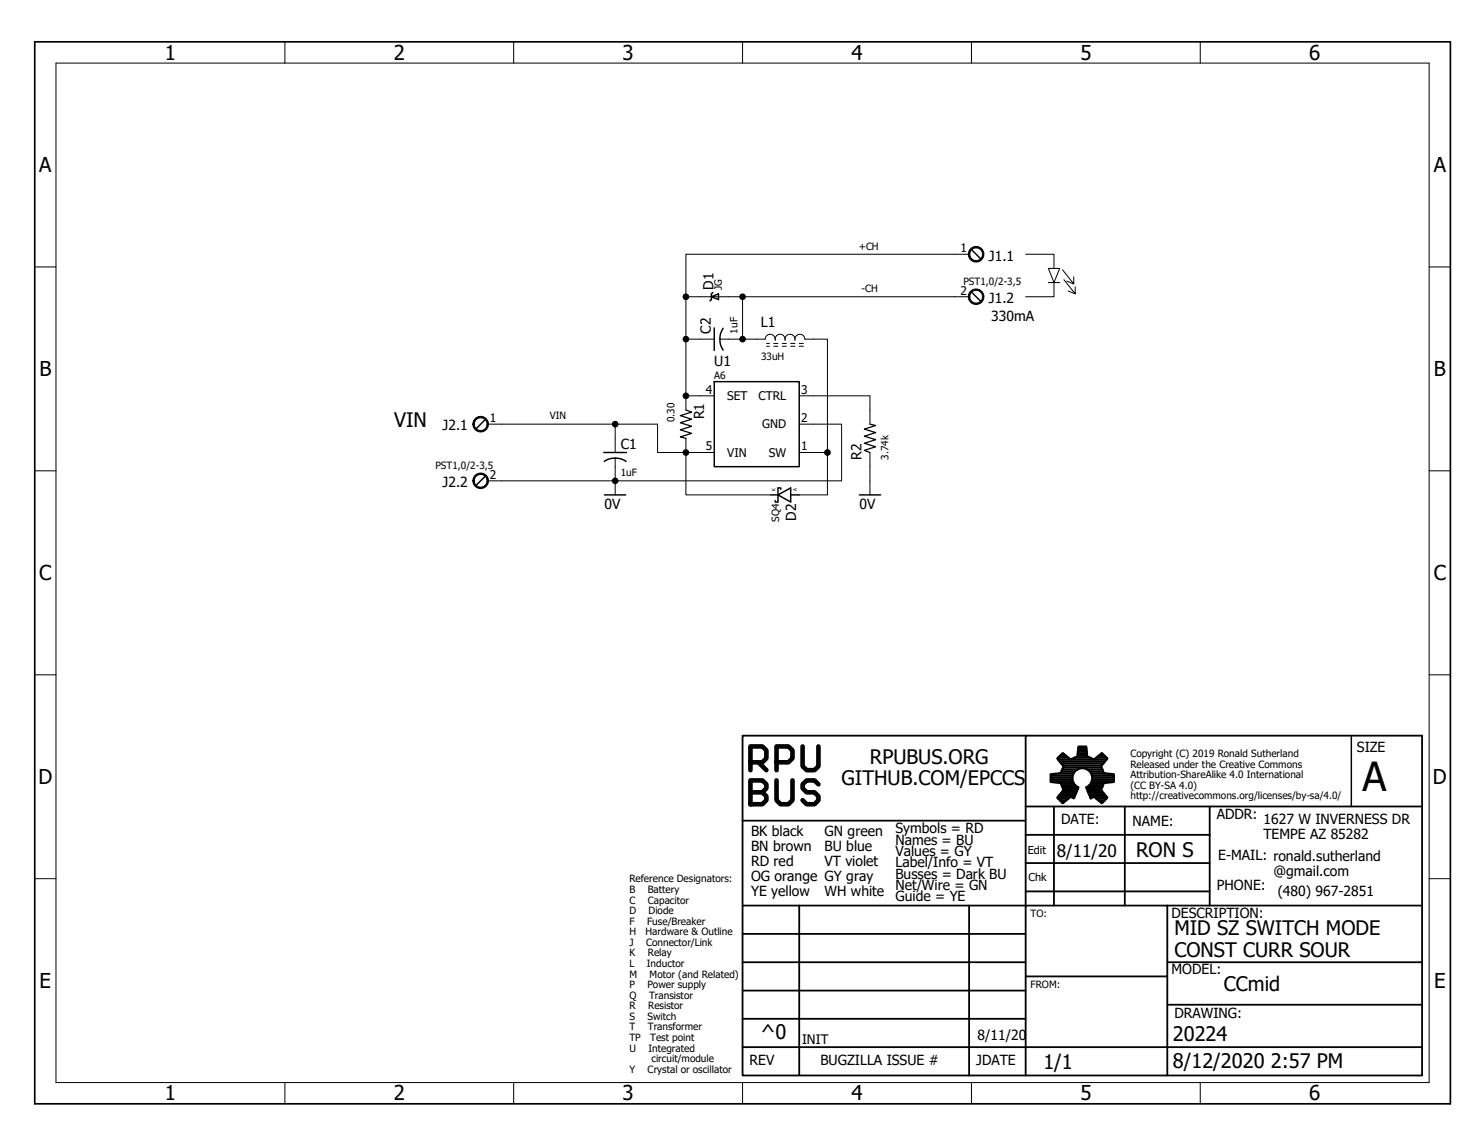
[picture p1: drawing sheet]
<svg xmlns="http://www.w3.org/2000/svg" width="279mm" height="216mm" viewBox="0 0 279 216" stroke-linecap="round" stroke-linejoin="round" font-family="sans-serif">
<path d="M6 7.6l267.4 200.7M273.4 7.6l-267.4 200.7" fill="none" stroke="#fff" stroke-width=".19"/>
<g fill="none" stroke="#000" stroke-width=".19">
<path d="M10.5 11.9h258.6v191.9h-258.6zM53.6 7.9v4M96.7 7.9v4M139.8 7.9v4M182.9 7.9v4M226 7.9v4M6.5 50.2h4M129.1 55.9h53.4M139.8 55.9v7.9M182.5 47.9h-53.4v15.9M182.8 46.7a1.47 1.47 0 0 1 2.3 .5 1.47 1.47 0 0 1-1 2.1 1.47 1.47 0 0 1-1.8-1.4h.3a1.2 1.2 0 0 1 1.7-1.2 1.2 1.2 0 0 1 .3 2 1.2 1.2 0 0 1-2-.6v-.2h-.3l.1-.4zM182.8 54.7a1.47 1.47 0 0 1 2.3 .5 1.47 1.47 0 0 1-1 2.1 1.47 1.47 0 0 1-1.8-1.4h.3a1.2 1.2 0 0 1 1.7-1.2 1.2 1.2 0 0 1 .3 2 1.2 1.2 0 0 1-2-.6v-.2h-.3l.1-.4z"/>
<path d="M193.1 47.9h5.3v2.6M197.4 53.2h2.1M197.4 50.5h2.1l-1.1 2.7zM198.4 53.2v2.7h-5.3M200 50.8l2.2 2.6v-1.3M200.3 52.6l2.1 2.7v-1.3M200.9 52.9l1.3 .5M201.1 54.8l1.3 .5M269.1 50.2h4M89.5 78.7a1.47 1.47 0 0 1 2.3 .5 1.47 1.47 0 0 1-1 2.1 1.47 1.47 0 0 1-1.8-1.5h.3a1.2 1.2 0 0 1 1.8-1 1.2 1.2 0 0 1 .1 2.1 1.2 1.2 0 0 1-1.9-.8v-.3h-.3l.1-.3zM91.8 79.8h32v5.4h5.3M115.8 79.8v5.4"/>
<path d="M129.1 63.8v10.7h5.4M129.1 63.8h5.4M129.1 74.5v2.7M135.6 63.8h8.5a.94 .94 0 0 1 .9-.9 .94 .94 0 0 1 .9 .9M144.3 64.6h.6M144.3 65.2h.6M145.7 64.6h.8M145.7 65.2h.8M145.9 63.8a.93 .93 0 0 1 1-.9 .93 .93 0 0 1 .9 .9M145.9 63.8v.3M147.3 64.6h.8M147.3 65.2h.8"/>
<path d="M147.8 63.8a.93 .93 0 0 1 .9-.9 .93 .93 0 0 1 1 .9M147.8 63.8v.3M148.9 64.6h.8M148.9 65.2h.8M149.7 64.1a.95 .95 0 0 1 .7-1.2 .95 .95 0 0 1 1.1 .9h4.3v21.4h-5.3M150.5 79.8h8v10.7h-66.7M150.5 74.5h13.3v5.3M150.5 64.6h.8M150.5 65.2h.8M6.5 88.6h4M89.5 89.4a1.47 1.47 0 0 1 2.3 .4 1.47 1.47 0 0 1-1 2.1 1.47 1.47 0 0 1-1.8-1.4h.3a1.2 1.2 0 0 1 1.8-1 1.2 1.2 0 0 1 .1 2 1.2 1.2 0 0 1-1.9-.7v-.3h-.3l.1-.4zM115.8 86.2v7"/>
<path d="M129.1 85.2h5.4M129.1 82.5v2.7M129.1 85.2v8h16M155.8 85.2v8h-5.3M163.8 85.2v8M269.1 88.6h4M6.5 127h4M269.1 127h4M6.5 165.4h4M269.1 165.4h4M53.6 203.8v4M96.7 203.8v4"/>
<path d="M139.8 203.8v4M182.9 203.8v4M226 203.8v4"/>
<circle cx="129.1" cy="55.9" r=".53"/>
<circle cx="139.8" cy="55.9" r=".53"/>
<circle cx="115.8" cy="79.8" r=".53"/>
<circle cx="129.1" cy="74.5" r=".53"/>
<circle cx="129.1" cy="63.8" r=".53"/>
<circle cx="139.8" cy="63.8" r=".53"/>
<circle cx="115.8" cy="90.5" r=".53"/>
<circle cx="129.1" cy="85.2" r=".53"/>
<circle cx="155.8" cy="85.2" r=".53"/>
</g>
<g fill="none" stroke="#000" stroke-width=".4">
<path d="M197.8 147h4.2M197.8 146.7h4.1M197.8 146.3h4.1M197.8 145.9h4.2M199.1 142.8l1-1 1.5 1.2 1.2-.5 .3-2h1.4l.2 2 1.3 .5 1.5-1.2 1 1-1.2 1.5 .5 1.2 1.9 .2v1.5l-1.9 .2-.5 1.3 1.2 1.5-1 1-1.5-1.2-.6 .3-.9-2.1a1.87 1.87 0 0 0 .8-2.9 1.87 1.87 0 0 0-3 0 1.87 1.87 0 0 0 .8 2.9l-.9 2.1-.6-.3-1.5 1.2-1-1 1.2-1.5-.6-1.3-1.9-.2v-1.5l1.9-.2 .6-1.2zM199.2 150h2.4M199.2 142.6h2M199.2 143h9.1M199.2 150.3h1.9M199.5 145.6h2.6M199.5 149.6h3M199.5 143.4h8.5"/>
<path d="M199.6 142.3h1.1M199.6 150.7h1.1M199.7 147.4h2.5M199.8 149.2h2.8M199.8 143.7h7.9M199.9 147.8h2.5M199.9 145.2h2.5M199.9 141.9h.4M200 151.1h.2M200 148.1h2.9M200 144.8h2.9M200.1 148.9h2.7"/>
<path d="M200.1 144.1h7.3M200.2 144.5h7.2M200.2 148.5h2.7M201.6 150h.7M202.3 142.6h3M202.9 142.3h1.8M202.9 141.9h1.7M202.9 141.5h1.7M203 141.2h1.6M203 140.8h1.5M204.6 148.1h2.9M204.6 148.5h2.7"/>
<path d="M204.7 144.8h2.9M204.8 148.9h2.7M204.9 149.2h2.9M205.1 149.6h2.9M205.1 147.8h2.6M205.1 145.2h2.6M205.2 150h.7M205.4 147.4h2.4M205.4 145.6h2.7M205.5 147h4.2M205.6 145.9h4.1M205.6 146.7h4.1"/>
<path d="M205.6 146.3h4.1M206 150h2.4M206.4 142.6h1.9M206.4 150.3h1.9M206.8 142.3h1.2M206.9 150.7h1M207.3 141.9h.3M207.3 151.1h.3"/>
</g>
<path d="M6.5 7.9h266.6v199.9h-266.6z" fill="none" stroke="#000" stroke-width=".32"/>
<g fill="none" stroke="#000" stroke-width=".28">
<path d="M133.9 55.9l1.4-.6v1.1zM134.2 55.1l-.3 .2v1.1l-.2 .2M183 47.1l1.6 1.6M183 55.1l1.6 1.5M91.3 79l-1.6 1.6M134.5 71.8h16v16h-16zM134.5 61.7v4.3M136.1 61.8a3.9 3.9 0 0 0 0 4.1M91.3 89.7l-1.6 1.6M113.7 85.2h4.2M113.8 93.2h4M117.9 86.8a3.7 3.7 0 0 0-4.1 0"/>
<path d="M145.1 93.2h1.4M146.5 93.2l2.4-1.4v2.7zM147 92.1v-.3h-.5v2.7h-.6v-.3M148.9 93.2h1.6M161.8 93.2h4M254.4 138.5v13.3M193.1 202.4h.1"/>
</g>
<g fill="none" stroke="#000" stroke-width=".34">
<path d="M193.1 138.5h-53.3v16M139.8 154.5v47.9h127.9v-5.3M139.8 154.5h53.3M193.1 151.8v18.7h-53.3M193.1 151.8h74.6M193.1 151.8v-13.3h74.6v58.6M193.1 157.1h34.7M198.4 151.8v18.7M211.8 151.8v18.7M227.8 157.1v13.4M227.8 151.8v5.3M139.8 175.8h53.3"/>
<path d="M150.5 170.5v31.8M182.5 170.5v31.9M193.1 162.5h34.7M193.1 167.8h34.7M219.8 170.5h47.9M139.8 191.8h53.3M139.8 186.5h53.3M139.8 181.1h53.3M193.1 183.8v13.3h-53.3M219.6 183.8h-26.5v-13.3h26.7v31.9M219.8 181.1h47.9M219.8 189.1h47.9"/>
<path d="M267.7 197.1h-74.6v5.3"/>
</g>
<path d="M141.3 143.5h2.2l.8-.8v-1.5l-.8-.7h-2.2v4.5M141.3 146.9h2.2l.8 .7v.8l-.8 .7 .8 .8v.7l-.8 .8h-2.2zM141.3 149.1h2.2M142.8 143.5l1.5 1.5M146.2 143.5h2.2l.8-.8v-1.5l-.8-.7h-2.2v4.5M146.2 146.9v3.7l.8 .8h1.4l.8-.8v-3.7M151.1 140.5v3.7l.8 .8h1.5l.7-.8v-3.7M154.1 147.6l-.7-.7h-1.5l-.8 .7v.8l.8 .7h1.5l.7 .8v.7l-.7 .8h-1.5l-.8-.8" fill="none" stroke="#000" stroke-width=".87"/>
<path d="M129.1 77.2l1.1 .4-2.1 .6 2.1 .7-2.1 .7 2.1 .6-2.1 .7 2.1 .7-2.1 .6 1 .3M163.8 79.8l1.1 .3-2.2 .7 2.2 .6-2.2 .7 2.2 .7-2.2 .6 2.2 .7-2.2 .7 1.1 .4" fill="none" stroke="#000" stroke-width=".23"/>
<g fill="#000">
<path d="M182.8 46.7a1.47 1.47 0 0 1 2.3 .5 1.47 1.47 0 0 1-1 2.1 1.47 1.47 0 0 1-1.8-1.4h.3a1.2 1.2 0 0 1 1.7-1.2 1.2 1.2 0 0 1 .3 2 1.2 1.2 0 0 1-2-.6v-.2h-.3l.1-.4z" fill-rule="evenodd"/>
<path d="M182.8 54.7a1.47 1.47 0 0 1 2.3 .5 1.47 1.47 0 0 1-1 2.1 1.47 1.47 0 0 1-1.8-1.4h.3a1.2 1.2 0 0 1 1.7-1.2 1.2 1.2 0 0 1 .3 2 1.2 1.2 0 0 1-2-.6v-.2h-.3l.1-.4z" fill-rule="evenodd"/>
<path d="M89.5 78.7a1.47 1.47 0 0 1 2.3 .5 1.47 1.47 0 0 1-1 2.1 1.47 1.47 0 0 1-1.8-1.5h.3a1.2 1.2 0 0 1 1.8-1 1.2 1.2 0 0 1 .1 2.1 1.2 1.2 0 0 1-1.9-.8v-.3h-.3l.1-.3z" fill-rule="evenodd"/>
<path d="M89.5 89.4a1.47 1.47 0 0 1 2.3 .4 1.47 1.47 0 0 1-1 2.1 1.47 1.47 0 0 1-1.8-1.4h.3a1.2 1.2 0 0 1 1.8-1 1.2 1.2 0 0 1 .1 2 1.2 1.2 0 0 1-1.9-.7v-.3h-.3l.1-.4z" fill-rule="evenodd"/>
<circle cx="129.1" cy="55.9" r=".53"/>
<circle cx="139.8" cy="55.9" r=".53"/>
<circle cx="115.8" cy="79.8" r=".53"/>
<circle cx="129.1" cy="74.5" r=".53"/>
<circle cx="129.1" cy="63.8" r=".53"/>
<circle cx="139.8" cy="63.8" r=".53"/>
<circle cx="115.8" cy="90.5" r=".53"/>
<circle cx="129.1" cy="85.2" r=".53"/>
<circle cx="155.8" cy="85.2" r=".53"/>
</g>
<text font-size="7.5" x="256.5" y="148.9">A</text>
<g font-size="3.9">
<text x="31.1" y="11.2">1</text>
<text x="74.1" y="11.2">2</text>
<text x="117.2" y="11.2">3</text>
<text x="160.3" y="11.2">4</text>
<text x="203.4" y="11.2">5</text>
<text x="246.5" y="11.2">6</text>
<text x="7.4" y="32.4">A</text>
<text x="269.9" y="32.4">A</text>
<text x="7.4" y="70.8">B</text>
<text x="270" y="70.8">B</text>
<text x="7.4" y="109.2">C</text>
<text x="269.9" y="109.2">C</text>
<text x="7.2" y="147.6">D</text>
<text x="269.8" y="147.6">D</text>
<text x="7.5" y="185.9">E</text>
<text x="270" y="185.9">E</text>
<text x="31.1" y="207.1">1</text>
<text x="74.1" y="207.1">2</text>
<text x="117.2" y="207.1">3</text>
<text x="160.3" y="207.1">4</text>
<text x="203.4" y="207.1">5</text>
<text x="246.5" y="207.1">6</text>
</g>
<g font-size="3.8">
<text x="74.2" y="80.4">VIN</text>
<text x="163.8" y="143.8">RPUBUS.ORG</text>
<text x="158.5" y="147.8">GITHUB.COM/EPCCS</text>
<text x="213.9" y="161.4">RON S</text>
<text x="221.1" y="176">MID SZ SWITCH MODE</text>
<text x="221.1" y="180">CONST CURR SOUR</text>
<text x="230.4" y="186.5">CCmid</text>
<text x="143.3" y="195.5">^0</text>
<text x="220.8" y="195.9">20224</text>
<text x="196.4" y="201.3">1/1</text>
<text x="220.8" y="201">8/12/2020 2:57 PM</text>
</g>
<text font-size="3.2" x="199" y="161.4">8/11/20</text>
<g font-size="2.6">
<text x="186.2" y="49">J1.1</text>
<text x="134.3" y="54.5" transform="rotate(-90 134.3 54.5)">D1</text>
<text x="186.2" y="57">J1.2</text>
<text x="133.8" y="62.8" transform="rotate(-90 133.8 62.8)">C2</text>
<text x="143.3" y="61.5">L1</text>
<text x="186.6" y="60.4">330mA</text>
<text x="134.5" y="68.9">U1</text>
<text x="83.3" y="81">J2.1</text>
<text x="132.6" y="78.9" transform="rotate(-90 132.6 78.9)">R1</text>
<text x="116.9" y="84.5">C1</text>
<text x="162.2" y="86.5" transform="rotate(-90 162.2 86.5)">R2</text>
<text x="83.3" y="91.7">J2.2</text>
<text x="113.8" y="95.8">0V</text>
<text x="161.8" y="95.8">0V</text>
<text x="149.9" y="98" transform="rotate(-90 149.9 98)">D2</text>
<text x="255.5" y="141.5">SIZE</text>
<text x="199.8" y="155.1">DATE:</text>
<text x="213.2" y="155.4">NAME:</text>
<text x="229.1" y="154.2">ADDR:</text>
<text x="237.9" y="155.1">1627 W INVERNESS DR</text>
<text x="141.4" y="157.4">BK black</text>
<text x="141.4" y="160.2">BN brown</text>
<text x="155.3" y="157.4">GN green</text>
<text x="155.3" y="160.2">BU blue</text>
<text x="168.6" y="161.1">Values = GY</text>
<text x="168.6" y="159">Names = BU</text>
<text x="168.6" y="156.9">Symbols = RD</text>
<text x="229.4" y="161.8">E-MAIL: ronald.sutherland</text>
<text x="237.9" y="157.9">TEMPE AZ 85282</text>
<text x="141.4" y="163">RD red</text>
<text x="141.4" y="165.8">OG orange GY gray</text>
<text x="155.3" y="163">VT violet</text>
<text x="168.6" y="163.3">Label/Info = VT</text>
<text x="168.6" y="165.4">Busses = Dark BU</text>
<text x="168.6" y="167.5">Net/Wire = GN</text>
<text x="229.1" y="167.5">PHONE:</text>
<text x="239.8" y="164.9">@gmail.com</text>
<text x="141.4" y="168.6">YE yellow</text>
<text x="155.3" y="168.6">WH white</text>
<text x="168.6" y="169.7">Guide = YE</text>
<text x="220.6" y="172.7">DESCRIPTION:</text>
<text x="240.6" y="168.6">(480) 967-2851</text>
<text x="220.6" y="183.4">MODEL:</text>
<text x="221.1" y="191.6">DRAWING:</text>
<text x="184" y="195.8">8/11/20</text>
<text x="141.1" y="200.4">REV</text>
<text x="154.5" y="200.4">BUGZILLA ISSUE #</text>
<text x="183.8" y="200.4">JDATE</text>
</g>
<text font-size="2.5" x="151" y="196.6">INIT</text>
<g font-size="2.2">
<text x="180.8" y="47.5">1</text>
<text x="180.8" y="55.5">2</text>
<text x="132.9" y="74.1">4</text>
<text x="136.9" y="75.3">SET</text>
<text x="142.8" y="75.3">CTRL</text>
<text x="150.8" y="74.1">3</text>
<text x="92.2" y="79.5">1</text>
<text x="143.5" y="80.6">GND</text>
<text x="150.8" y="79.5">2</text>
<text x="132.9" y="84.8">5</text>
<text x="136.9" y="86">VIN</text>
<text x="144.7" y="86">SW</text>
<text x="150.8" y="84.8">1</text>
<text x="92.2" y="90.1">2</text>
</g>
<g font-size="2.1">
<text x="193.5" y="160.7">Edit</text>
<text x="193.7" y="165.8">Chk</text>
</g>
<g font-size="1.9">
<text x="161.7" y="47.1">+CH</text>
<text x="181.4" y="53.7">PST1,0/2-3,5</text>
<text x="135.9" y="54.5" transform="rotate(-90 135.9 54.5)">JG</text>
<text x="162.2" y="55.1">-CH</text>
<text x="138.9" y="62.8" transform="rotate(-90 138.9 62.8)">1uF</text>
<text x="134.5" y="71.3">A6</text>
<text x="143.3" y="67.8">33uH</text>
<text x="103.5" y="78.8">VIN</text>
<text x="127" y="79.5" transform="rotate(-90 127 79.5)">0.30</text>
<text x="82" y="88.4">PST1,0/2-3,5</text>
<text x="116.9" y="89.6">1uF</text>
<text x="167.3" y="86.5" transform="rotate(-90 167.3 86.5)">3.74k</text>
<text x="146.7" y="98.2" transform="rotate(-90 146.7 98.2)">SQ4</text>
<text x="212.8" y="142.5">Copyright (C) 2019 Ronald Sutherland</text>
<text x="212.8" y="144.5">Released under the Creative Commons</text>
<text x="212.8" y="146.5">Attribution-ShareAlike 4.0 International</text>
<text x="212.8" y="148.5">(CC BY-SA 4.0)</text>
<text x="212.8" y="150.5">http://creativecommons.org/licenses/by-sa/4.0/</text>
<text x="118.5" y="166.1">Reference Designators:</text>
<text x="118.5" y="168.1">B</text>
<text x="118.5" y="170.1">C</text>
<text x="118.5" y="172.1">D</text>
<text x="122" y="168.1">Battery</text>
<text x="122" y="170.1">Capacitor</text>
<text x="122.1" y="172.1">Diode</text>
<text x="194" y="172.6">TO:</text>
<text x="118.5" y="174.1">F</text>
<text x="118.5" y="176">H</text>
<text x="118.5" y="178">J</text>
<text x="121.5" y="176">Hardware &amp; Outline</text>
<text x="121.7" y="178">Connector/Link</text>
<text x="121.8" y="174.1">Fuse/Breaker</text>
<text x="118.5" y="180">K</text>
<text x="118.5" y="182">L</text>
<text x="118.5" y="184">M</text>
<text x="118.5" y="186">P</text>
<text x="121.8" y="182">Inductor</text>
<text x="121.9" y="186">Power supply</text>
<text x="122" y="180">Relay</text>
<text x="122.3" y="184">Motor (and Related)</text>
<text x="194" y="185.9">FROM:</text>
<text x="118.5" y="188">Q</text>
<text x="118.5" y="190">R</text>
<text x="118.5" y="192">S</text>
<text x="121.9" y="192">Switch</text>
<text x="122" y="190">Resistor</text>
<text x="122.2" y="188">Transistor</text>
<text x="118.5" y="194">T</text>
<text x="118.5" y="195.9">TP</text>
<text x="118.5" y="197.9">U</text>
<text x="122" y="194">Transformer</text>
<text x="122.1" y="197.9">Integrated</text>
<text x="122.4" y="195.9">Test point</text>
<text x="118.5" y="201.9">Y</text>
<text x="121.9" y="201.9">Crystal or oscillator</text>
<text x="122.6" y="199.9">circuit/module</text>
</g>
<g font-size=".9">
<text x="146" y="92.4" transform="rotate(-90 146 92.4)">K</text>
<text x="150" y="92.4" transform="rotate(-90 150 92.4)">A</text>
</g>
</svg>
